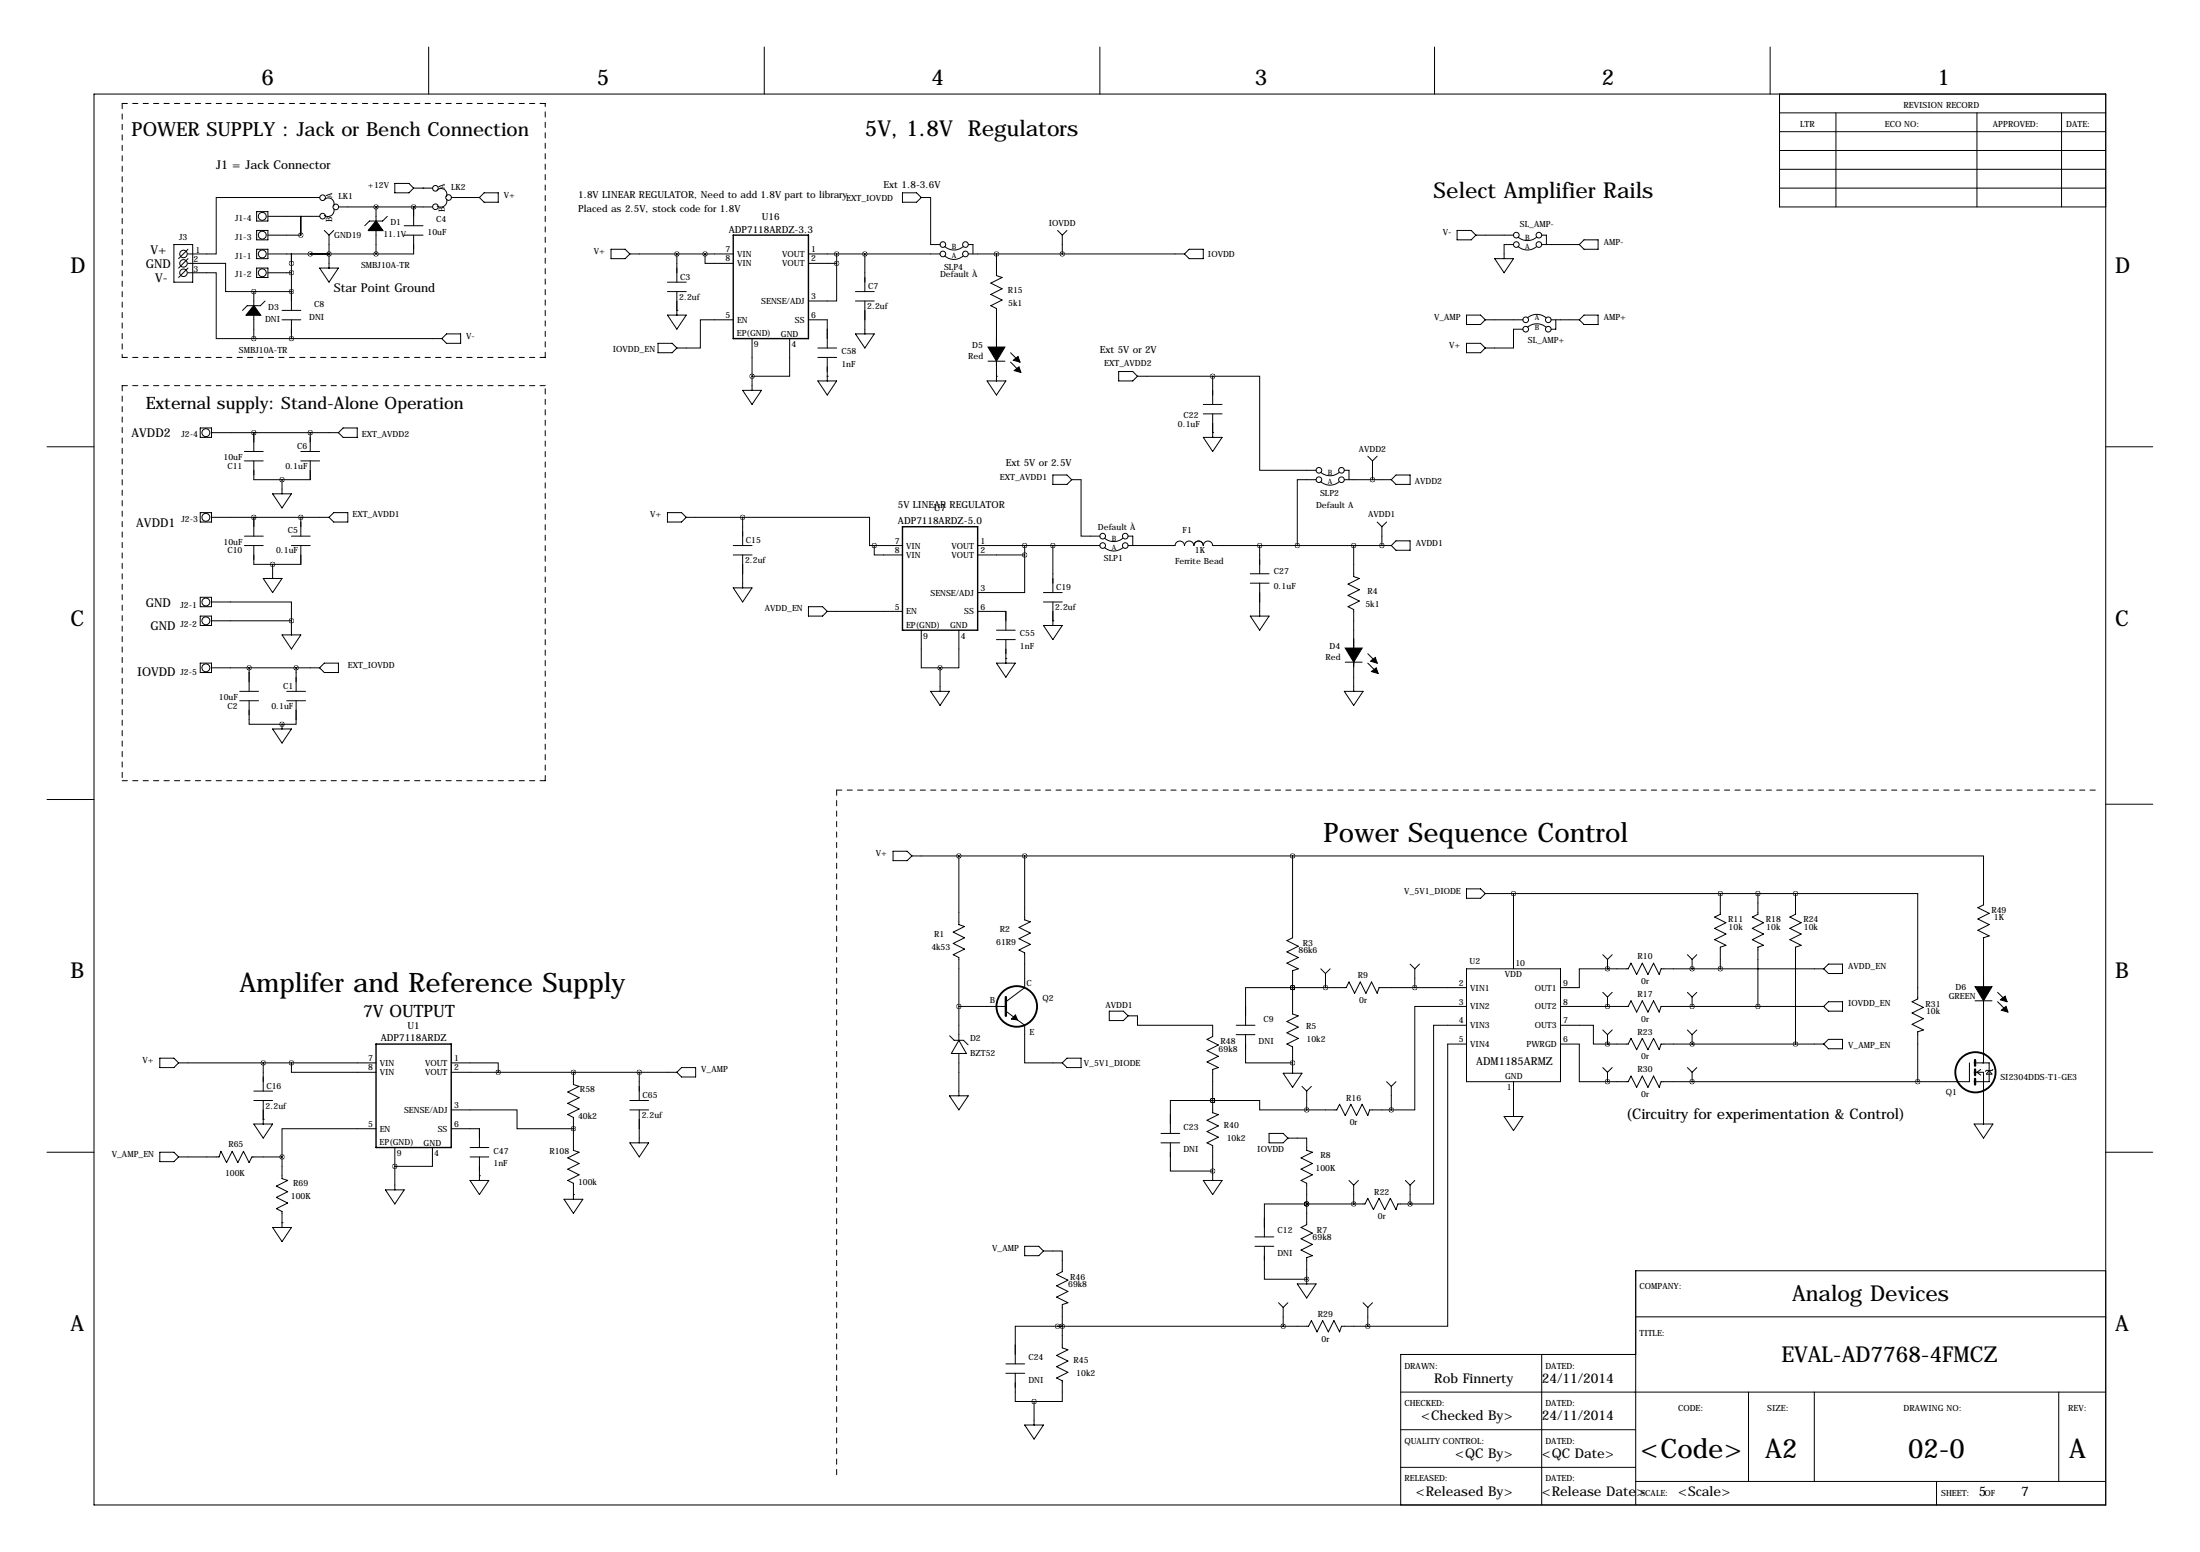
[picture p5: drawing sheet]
<svg xmlns="http://www.w3.org/2000/svg" width="594mm" height="419mm" viewBox="0 0 594 419" stroke-linecap="round" stroke-linejoin="round" font-family="sans-serif">
<g fill="none" stroke="#000" stroke-width=".27">
<path d="M115.8 12.7v12.7M206.5 12.7v12.7M297.2 12.7v12.7M387.6 12.7v12.7M478.3 12.7v12.7M25.4 25.4h543.6v381h-543.6zM480.8 25.4v30.5h88.2M480.8 30.5h88.2M480.8 35.6h88.2M496.1 30.5v25.4M534.2 30.5v25.4M557 30.5v25.4"/>
<path d="M69.3 57.1h3.1v2.6h-3.1zM72.4 58.4h8.9v5.1M86.4 58.4h-5.1v5.1M86.4 53.3h-28v15.3h-7.6M87.6 53.9a1.57 1.57 0 0 1 2-.2 1.57 1.57 0 0 1 .5 1.9M90.2 56.4a1.68 1.68 0 0 1-.7 1.8 1.68 1.68 0 0 1-1.9 0M91.4 55.9h25.4M101.6 55.9h.1M101.6 55.9v3.8M104.6 58.4l-1.2 1.3h-3.6l-1.2 1.3M106.7 49.5h3.8l1.3 1.3-1.3 1.3h-3.8zM111.8 55.9h.1"/>
<path d="M111.8 50.8h5M111.8 55.9v5.1M114.3 50.8h.1M118.1 51.3a1.57 1.57 0 0 1 2-.1 1.57 1.57 0 0 1 .5 1.9M120.7 53.8a1.68 1.68 0 0 1-.7 1.8 1.68 1.68 0 0 1-1.9 0M121.9 53.3h7.6M130.8 52.1h3.8v2.5h-3.8l-1.3-1.3zM243.8 52.1h3.8l1.3 1.2-1.3 1.3h-3.8zM248.9 53.3h2.6v12.7h2.5M480.8 40.6h88.2M480.8 45.7h88.2M480.8 50.8h88.2"/>
<path d="M47 66h5.1v10.2h-5.1zM50.8 71.1h10.2v7.6h7.6M50.8 73.7h7.6v17.7h10.2M50.8 67.3l-2.5 2.6M50.8 69.9l-2.5 2.5M50.8 72.4l-2.5 2.5M68.6 78.7h.1M68.6 78.7v3.9M68.6 78.7h10.1M69.3 62.2h3.1v2.6h-3.1zM69.3 67.3h3.1v2.6h-3.1zM69.3 72.4h3.1v2.5h-3.1z"/>
<path d="M72.4 68.6h6.3v2.5M72.4 63.5h8.9M72.4 73.7h6.3M78.7 78.7h.1M78.7 71.1v12.7M83.8 68.6h-5.1v2.5M86.4 72.4h5l-2.5 3.8zM87.6 62.2l1.3 1.3M88.9 63.5v5.1h-5.1M88.9 68.6v3.8M90.2 62.2l-1.3 1.3M101.6 62.2v6.4"/>
<path d="M109.2 63.5h5.1M109.2 61h5.1M111.8 63.5v5.1h-28M165.1 67.3h3.8l1.3 1.3-1.3 1.3h-3.8zM170.2 68.6h27.9M180.3 76.2h5.1M180.3 78.7h5.1M182.9 68.6v7.6M182.9 78.7v6.4M190.5 68.6v2.5h7.6M218.4 68.6h35.6M218.4 71.1h7.7"/>
<path d="M226.1 71.1v10.2h-7.7M226.1 68.6v2.5M231.1 78.7h5.1M233.7 68.6v10.1M255.2 69.1a3.8 3.8 0 0 0 5 .1M255.2 66.6a3.8 3.8 0 0 0 5 0M261.6 66h1.3v2.6M261.6 68.6h58.4M269.2 68.6v5.8l1.6 .5-3.1 1.6 3.1 1.5-3.1 1.5 3.1 1.5-3.1 1.6 1.5 .7v19.6M285.8 62.2l1.2 1.3M287 63.5v5.1M288.3 62.2l-1.3 1.3"/>
<path d="M321.3 67.3h3.8v2.6h-3.8l-1.3-1.3zM393.7 62.2h3.8l1.3 1.3-1.3 1.3h-3.8zM398.8 63.5h10.1M403.9 69.9h5l-2.5 3.8zM408.9 66h-2.5v3.9M410.2 66.6a3.8 3.8 0 0 0 4.9 0M410.2 64a3.8 3.8 0 0 0 4.9 .1M416.6 66h10.1M416.6 63.5h1.2v2.5M428 64.8h3.8v2.5h-3.8l-1.3-1.3zM68.6 85.1v6.3M68.6 91.4h50.8"/>
<path d="M71.6 81.3l-1.2 1.3h-3.6l-1.3 1.2M76.2 86.4h5.1M76.2 83.8h5.1M78.7 91.4h.1M78.7 86.4v5M120.6 90.2h3.9v2.5h-3.9l-1.2-1.3zM177.8 92.7h3.8l1.3 1.3-1.3 1.2h-3.8zM180.3 85.1h5.1l-2.5 3.8zM182.9 83.8h.1M198.1 86.4h-8.9v7.6h-6.3M203.2 91.4v14M213.4 91.4v10.2h-10.2"/>
<path d="M218.4 86.4h5.1v7.6M221 96.5h5.1M221 94h5.1M223.5 96.5v6.4M231.1 81.3h5.1M231.1 90.2h5.1l-2.5 3.8zM233.7 81.3v8.9M267 97.5h4.5M273 95.2l2.6 2.6M273 97.8l2.6 2.5M396.2 92.7h3.8l1.3 1.3-1.3 1.2h-3.8zM396.2 85.1h3.8l1.3 1.3-1.3 1.2h-3.8z"/>
<path d="M401.3 86.4h10.2M411.5 88.9h-2.6v5.1h-7.6M417.7 85.8a3.8 3.8 0 0 0-5 0M417.7 88.3a3.8 3.8 0 0 0-5 .1M419.1 86.4h7.6M420.4 86.4v2.5h-1.3M426.7 86.4l1.3-1.3h3.8v2.5h-3.8zM54.1 115.6h3v2.5h-3zM57.1 116.8h34.3M68.6 116.8h.1M68.6 116.8v5.1M83.8 116.8h.1"/>
<path d="M83.8 116.8v5.1M92.7 115.6h3.8v2.5h-3.8l-1.3-1.3zM200.7 105.4h5l-2.5 3.8zM221 102.9h5.1l-2.6 3.8zM223.5 101.6h.1M266.7 102.9h5.1l-2.6 3.8zM269.2 101.6h.1M302.3 100.3h3.8l1.2 1.3-1.2 1.3h-3.8zM307.3 101.6h20.4M325.1 118.1h5.1l-2.5 3.8zM325.1 109.2h5.1M325.1 111.8h5.1"/>
<path d="M327.7 116.8h.1M327.7 101.6h12.7v25.4h15.2M327.7 101.6v7.6M327.7 111.8v6.3M12.7 120.6h12.7M54.1 138.4h3v2.6h-3zM57.1 139.7h31.8M66 121.9h5.1M66 124.5h5.1M68.6 139.7h.1M68.6 124.5v5h15.2v-5M68.6 139.7v5.1"/>
<path d="M73.7 133.3h5l-2.5 3.9zM76.2 129.5v3.8M81.3 139.7h.1M81.3 139.7v5.1M81.3 121.9h5.1M81.3 124.5h5.1M88.9 139.7l1.3-1.3h3.8v2.6h-3.8zM180.3 138.4h3.8l1.3 1.3-1.3 1.3h-3.8zM185.4 139.7h15.3M200.7 139.7h34.2v7.6h1.3M200.7 139.7v7.6M284.5 128.3h3.8l1.3 1.2-1.3 1.3h-3.8z"/>
<path d="M289.6 129.5h2.5v15.3h5.1M355.6 129.5h-5.1v17.8M356.8 130.1a3.8 3.8 0 0 0 5 0M356.8 127.5a3.8 3.8 0 0 0 5 .1M363.2 127h1.3v2.5M363.2 129.5h12.7M369.6 123.2l1.2 1.3M370.8 124.5v5M372.1 123.2l-1.3 1.3M377.2 128.3h3.8v2.5h-3.8l-1.3-1.3zM569 120.6h12.7M66 144.8h5.1"/>
<path d="M66 147.3h5.1M68.6 147.3v5.1h12.7v-5.1M71.1 156.2h5.1l-2.5 3.8zM73.7 152.4v3.8M78.7 144.8h5.1M78.7 147.3h5.1M198.1 147.3h5.1M198.1 149.9h5.1M198.1 158.8h5.1l-2.5 3.8zM200.7 149.9v8.9M236.2 147.3v2.6h7.6M236.2 147.3h7.6"/>
<path d="M264.2 147.3h33M264.2 149.9h12.7M276.9 149.9v10.1h-12.7M276.9 147.3v2.6M284.5 147.3v12.7M298.4 147.8a3.8 3.8 0 0 0 5 .1M298.4 145.3a3.8 3.8 0 0 0 5 .1M304.8 147.3h12.7a1.27 1.27 0 0 1 1.3-1.2 1.27 1.27 0 0 1 1.2 1.2 1.27 1.27 0 0 1 1.3-1.2 1.27 1.27 0 0 1 1.3 1.2M304.8 144.8h1.3v2.5M322.6 147.3a1.27 1.27 0 0 1 1.3-1.2 1.27 1.27 0 0 1 1.2 1.2 1.27 1.27 0 0 1 1.3-1.2 1.27 1.27 0 0 1 1.3 1.2h48.2M337.8 154.9h5.1M337.8 157.5h5.1"/>
<path d="M340.4 147.3v7.6M340.4 157.5v8.9M365.8 147.3v8.4l1.5 .5-3.1 1.5 3.1 1.6-3.1 1.5 3.1 1.5-3.1 1.5 1.6 .8v22.1M372.1 141l1.3 1.2M373.4 147.3h.1M373.4 142.2v5.1M374.6 141l-1.2 1.2M375.9 147.3l1.3-1.2h3.8v2.5h-3.8zM54.1 161.3h3v2.5h-3zM54.1 166.4h3v2.5h-3zM54.1 179.1h3v2.5h-3zM57.1 162.6h21.6v5"/>
<path d="M57.1 167.6h21.6M76.2 171.4h5.1l-2.6 3.9zM78.7 167.6v3.8M87.6 179.1h3.8v2.5h-3.8l-1.2-1.3zM218.4 163.8h3.8l1.3 1.3-1.3 1.3h-3.8zM223.5 165.1h20.3M248.9 170.2v10.1h5.1M259.1 170.2v10.1h-5.1M264.2 165.1h7.6v5.1M269.2 179.1h5.1l-2.5 3.8zM269.2 172.7h5.1M269.2 170.2h5.1"/>
<path d="M271.8 177.8h.1M271.8 172.7v6.4M281.9 168.9h5.1l-2.5 3.8zM281.9 162.6h5.1M281.9 160h5.1M284.5 167.6h.1M284.5 162.6v6.3M337.8 166.4h5.1l-2.5 3.8zM363.5 178.8h4.5M369.6 176.5l2.5 2.6M369.6 179.1l2.5 2.5M57.1 180.3h29.3"/>
<path d="M64.8 186.7h5M64.8 189.2h5M67.3 189.2v6.4h8.9M67.3 180.3v6.4M73.7 196.8h5l-2.5 3.9zM76.2 195.6h.1M76.2 195.6v1.2M77.5 186.7h5M77.5 189.2h5M80 189.2v6.4h-3.8M80 180.3v6.4M251.5 186.7h5l-2.5 3.8z"/>
<path d="M254 180.3v6.4M363.2 186.7h5.1l-2.5 3.8zM12.7 215.9h12.7M569 217.2h12.7M241.3 229.9h3.8l1.3 1.2-1.3 1.3h-3.8zM246.4 231.1h102.8M259.1 231.1v18.6l1.5 .5-3 1.5 3 1.5-3 1.6 3 1.5-3 1.5 1.5 .8v22.3M276.9 231.1v17.3l1.5 .5-3.1 1.5 3.1 1.6-3.1 1.5 3.1 1.5-3.1 1.5 1.6 .8v9.4l-5.1 3.8M349.2 231.1h186.7v13.2l-1.5 .8 3.1 1.5-3.1 1.6 3.1 1.5-3.1 1.5 3.1 1.5-1.6 .5v33.8M349.2 231.1v22.1l-1.5 .8 3.1 1.5-3.1 1.5 3.1 1.6-3.1 1.5 3.1 1.5-1.6 .5v11.7l1.6 .5-3.1 1.5 3.1 1.6-3.1 1.5 3.1 1.5-3.1 1.5 1.5 .8v7.1M396.2 240h3.8l1.3 1.3-1.3 1.3h-3.8zM401.3 241.3h83.8"/>
<path d="M408.9 241.3v20.3M433.1 257.8l1.2 1.3M434.3 259.1v2.5M435.6 257.8l-1.3 1.3M455.9 257.8l1.3 1.3M457.2 259.1v2.5M458.5 257.8l-1.3 1.3M464.8 241.3v5.6l-1.5 .7 3 1.6-3 1.5 3 1.5-3 1.5 3 1.6-1.5 .5v5.8M475 241.3v5.6l-1.5 .7 3 1.6-3 1.5 3 1.5-3 1.5 3 1.6-1.5 .5v16M485.1 241.3h33.1v28.4l-1.6 .8 3.1 1.5-3.1 1.6 3.1 1.5-3.1 1.5 3.1 1.5-1.5 .5v13.5M485.1 241.3v5.6l-1.5 .7 3.1 1.6-3.1 1.5 3.1 1.5-3.1 1.5 3.1 1.6-1.6 .5v26.1M256.6 279.7l1.2 1.2h2.5l1.3 1.2"/>
<path d="M259.1 271.8h12.7M271.8 273l5.1 3.9v10.1h10.1M299.7 273h3.8l1.3 1.3-1.3 1.3h-3.8zM304.8 274.3h2.5v2.6h20.4v3l-1.6 .8 3.1 1.5-3.1 1.5 3.1 1.5-3.1 1.6 3.1 1.5-1.5 .5v11.7l1.5 .5-3.1 1.5 3.1 1.5-3.1 1.6 3.1 1.5-3.1 1.5 1.6 .8v9.4M334 276.9h5.1M334 279.4h5.1M336.5 279.4v7.6h12.7M349.2 266.7h-12.7v10.2M349.2 266.7h.1M349.2 266.7h14.5l.8-1.5 1.5 3 1.5-3 1.6 3 1.5-3 1.5 3 .5-1.5h23.6M356.9 261.6l1.2 1.3M358.1 262.9v3.8"/>
<path d="M359.4 261.6l-1.3 1.3M381 260.4l1.3 1.2M382.3 261.6v5.1M383.5 260.4l-1.2 1.2M396.2 276.9h-8.9v48.2h-6.3M396.2 271.8h-13.9v27.9h-6.4M396.2 261.6h25.4v30.5h-25.4zM421.6 276.9h8.9v5h3.8M421.6 271.8h18.3l.8-1.5 1.5 3 1.5-3 1.6 3 1.5-3 1.5 3 .5-1.5h44M433.1 268l1.2 1.2M433.1 278.1l1.2 1.3M434.3 261.6h-7.6v5.1h-5.1"/>
<path d="M434.3 261.6h.1M434.3 271.8h.1M434.3 261.6h5.6l.8-1.5 1.5 3 1.5-3 1.6 3 1.5-3 1.5 3 .5-1.5h44M434.3 269.2v2.6M434.3 279.4v2.5M435.6 268l-1.3 1.2M435.6 278.1l-1.3 1.3M455.9 268l1.3 1.2M455.9 278.1l1.3 1.3M457.2 271.8h.1M457.2 261.6h.1M457.2 269.2v2.6"/>
<path d="M457.2 279.4v2.5M458.5 268l-1.3 1.2M458.5 278.1l-1.3 1.3M494 270.5h3.8v2.5h-3.8l-1.2-1.2zM494 260.4h3.8v2.5h-3.8l-1.2-1.3zM533.7 270.3h4.5M539.8 268l2.5 2.5M539.8 270.5l2.5 2.5M43.2 285.8h3.8l1.3 1.2-1.3 1.3h-3.8zM48.3 287h53.3M68.6 294.6h5.1M68.6 297.2h5.1"/>
<path d="M71.1 287v7.6M71.1 297.2v6.3M78.7 287v2.6h22.9M121.9 299.7h17.8v5.1h15.2M121.9 287h12.7v2.6M121.9 289.6h61M154.9 289.6h.1M154.9 289.6v3.3l1.6 .5-3.1 1.5 3.1 1.5-3.1 1.5 3.1 1.6-3.1 1.5 1.5 .8v8.8l1.6 .5-3.1 1.6 3.1 1.5-3.1 1.5 3.1 1.5-3.1 1.6 1.5 .7v4.3M170.2 299.7h5.1M170.2 297.2h5.1M172.7 289.6v7.6M172.7 299.7v8.9"/>
<path d="M184.1 288.3h3.9v2.5h-3.9l-1.2-1.2zM256.5 295.9h5.1l-2.5 3.8zM259.1 284.5v11.4M259.1 280.9l2 3.6h-4.1zM287 287l1.3-1.2h3.8v2.5h-3.8zM327.7 297.2h.1M327.7 297.2h12.7v2.5h12.7M327.7 297.2h-11.5v8.9M346.7 289.8h5.1l-2.6 3.8zM351.8 293.4l1.3 1.2M353.1 294.6v5.1M353.1 299.7h8.1l.7-1.5 1.6 3 1.5-3 1.5 3 1.5-3 1.6 3 .5-1.5h5.8"/>
<path d="M354.3 293.4l-1.2 1.2M374.6 292.1l1.3 1.3M375.9 293.4v6.3M377.2 292.1l-1.3 1.3M396.2 281.9h-5v76.2h-21.6M408.9 292.1v9.4M421.6 281.9h5.1v10.2h7.6M433.1 288.3l1.2 1.3M434.3 281.9h.1M434.3 292.1h.1M434.3 281.9h5.6l.8-1.5 1.5 3.1 1.5-3.1 1.6 3.1 1.5-3.1 1.5 3.1 .5-1.6h44M434.3 289.6v2.5"/>
<path d="M435.6 288.3l-1.3 1.3M455.9 288.3l1.3 1.3M457.2 281.9h.1M457.2 292.1h.1M457.2 289.6v2.5M458.5 288.3l-1.3 1.3M494 280.7h3.8v2.5h-3.8l-1.2-1.3zM532.1 287v5.1h-83.3l-.5 1.5-1.5-3-1.5 3-1.6-3-1.5 3-1.5-3-.8 1.5h-5.6M533.4 287h4.1v5.1h-4.1M533.4 289.6h2.5v13.9M535.2 288.8l-1 .8 1 .7M535.9 284.5h.1"/>
<path d="M537.5 289.1l.7 1h-1.5zM538.5 288.8l-.3 .3h-1.5l-.3 .2M12.7 311.1h12.7M43.2 311.1h3.8l1.3 1.3-1.3 1.3h-3.8zM48.3 312.4h10.9l.5-1.5 1.5 3 1.5-3 1.6 3 1.5-3 1.5 3 .8-1.5h8.1M68.6 303.5h5.1l-2.6 3.8zM71.1 302.3h.1M76.2 312.4v5.9l1.5 .5-3 1.5 3 1.5-3 1.5 3 1.6-3 1.5 1.5 .8v4.3M101.6 304.8h-25.4v7.6M106.7 315h.1M106.7 309.9v11.4M116.8 309.9v5.1h-10.1"/>
<path d="M121.9 304.8h7.6v5.1M127 312.4h5.1M127 309.9h5.1M127 318.8h5.1l-2.6 3.8zM129.5 317.5h.1M129.5 312.4v6.4M154.9 304.8h.1M170.2 308.6h5.1l-2.6 3.8zM313.7 308.6h5.1M313.7 306.1h5.1M316.2 308.6v7.6h11.5M325.1 318.8h5.1l-2.5 3.8z"/>
<path d="M342.9 306.1h3.8l1.3 1.2-1.3 1.3h-3.8zM348 307.3h5.1v3.3l1.5 .5-3.1 1.6 3.1 1.5-3.1 1.5 3.1 1.5-3.1 1.6 1.6 .7v11.2l-1.6 .8 3.1 1.5-3.1 1.5 3.1 1.5-3.1 1.6 3.1 1.5-1.5 .5v7.1M364.5 318.8l1.3 1.2M367 318.8l-1.2 1.2M379.7 318.8l1.3 1.2M382.3 318.8l-1.3 1.2M406.4 301.5h5.1l-2.6 3.8zM533.4 303.5h5.1l-2.6 3.8zM569 311.1h12.7M73.7 331.5h5l-2.5 3.8zM76.2 330.2h.1M104.1 321.3h5.1l-2.5 3.8z"/>
<path d="M152.4 323.8h5.1l-2.6 3.9zM154.9 322.6h.1M276.9 336.5h3.8l1.2 1.3-1.2 1.3h-3.8zM281.9 337.8h5.1v5.6l-1.5 .8 3 1.5-3 1.5 3 1.5-3 1.6 3 1.5-1.5 .5v11.7l1.5 .5-3 1.5 3 1.5-3 1.6 3 1.5-3 1.5 1.5 .8v5.6h-7.6M339.1 336.5h5.1M339.1 334h5.1M341.6 336.5v8.9h11.5M353.1 325.1h-11.5v8.9M353.1 325.1h.1M353.1 325.1h15.7l.8-1.5 1.5 3 1.5-3 1.5 3 1.6-3 1.5 3 .5-1.5h3.3M365.8 325.1h.1M365.8 320v5.1"/>
<path d="M381 325.1h.1M381 320v5.1M345.4 351.8l1.3 1.3M346.7 353.1v5M348 351.8l-1.3 1.3M350.5 346.7h5.1l-2.5 3.8zM353.1 345.4h.1M368.3 351.8l1.3 1.3M369.6 358.1h-7.1l-.6 1.6-1.5-3.1-1.5 3.1-1.5-3.1-1.5 3.1-1.6-3.1-.7 1.5h-79.3v10.2M369.6 353.1v5M370.8 351.8l-1.2 1.3M442 355.6h127"/>
<path d="M569 343.2h-127v63.2M271.8 370.8h5.1M271.8 368.3h5.1M274.3 370.8v7.7h5.1M279.4 378.5v6.3M378.5 375.9h190.5M416.6 365.8v40.6M442 365.8h-63.5v40.6M472.4 375.9v24.1M490.2 375.9v24.1M556.3 375.9v24.1M276.9 384.8h5l-2.5 3.8z"/>
<path d="M378.5 386.1h63.5M378.5 396.2h63.5M442 400h127M523.2 400v6.4"/>
<circle cx="70.9" cy="58.4" r="1.07"/>
<circle cx="87.2" cy="53.4" r=".76"/>
<circle cx="87.2" cy="58.4" r=".76"/>
<circle cx="90.7" cy="55.9" r=".76"/>
<circle cx="117.7" cy="55.8" r=".76"/>
<circle cx="117.7" cy="50.9" r=".76"/>
<circle cx="121.2" cy="53.3" r=".76"/>
<circle cx="49.6" cy="73.7" r="1.02"/>
<circle cx="49.6" cy="71.1" r="1.02"/>
<circle cx="49.6" cy="68.6" r="1.02"/>
<circle cx="70.9" cy="68.6" r="1.07"/>
<circle cx="70.9" cy="63.5" r="1.07"/>
<circle cx="70.9" cy="73.7" r="1.07"/>
<circle cx="254.8" cy="66" r=".76"/>
<circle cx="254.8" cy="68.6" r=".76"/>
<circle cx="260.9" cy="66" r=".76"/>
<circle cx="260.9" cy="68.6" r=".76"/>
<circle cx="409.7" cy="66" r=".76"/>
<circle cx="409.7" cy="63.5" r=".76"/>
<circle cx="415.8" cy="66" r=".76"/>
<circle cx="415.8" cy="63.5" r=".76"/>
<circle cx="412.2" cy="86.4" r=".76"/>
<circle cx="412.2" cy="88.9" r=".76"/>
<circle cx="418.3" cy="86.4" r=".76"/>
<circle cx="418.3" cy="88.9" r=".76"/>
<circle cx="55.6" cy="116.8" r="1.07"/>
<circle cx="55.6" cy="139.7" r="1.07"/>
<circle cx="356.4" cy="129.5" r=".76"/>
<circle cx="356.4" cy="127" r=".76"/>
<circle cx="362.5" cy="129.5" r=".76"/>
<circle cx="362.5" cy="127" r=".76"/>
<circle cx="297.9" cy="144.8" r=".76"/>
<circle cx="297.9" cy="147.3" r=".76"/>
<circle cx="304" cy="144.8" r=".76"/>
<circle cx="304" cy="147.3" r=".76"/>
<circle cx="55.6" cy="162.6" r="1.07"/>
<circle cx="55.6" cy="167.6" r="1.07"/>
<circle cx="55.6" cy="180.3" r="1.07"/>
</g>
<path d="M33 27.9v68.6M147.3 27.9h-114.3M33 96.5h114.3M147.3 96.5v-68.6M33 104.1v106.7M147.3 104.1h-114.3M33 210.8h114.3M147.3 210.8v-106.7M226.1 213.4v185.4M226.1 213.4h340.3" fill="none" stroke="#000" stroke-width=".27" stroke-dasharray="1.4 1.4"/>
<g fill="#000" stroke="#000" stroke-width=".27">
<path d="M267 93.7h2.2v3.8zM269.2 93.7h2.3l-2.3 3.8zM273.8 97.3l1.3-1 .5 1.5zM274.1 100.1l1.2-1 .5 1.5zM363.5 175h2.3v3.8zM365.8 175h2.2l-2.2 3.8zM370.3 178.6l1.3-1.1 .5 1.6zM370.8 181.1l1.1-.8 .5 1.6-1.8-.5zM274.4 274.1l.5 1.3-1.6-.2zM533.7 266.4h2.2v3.9zM535.9 266.4h2.3l-2.3 3.9zM540.5 270l1.3-1 .5 1.5z"/>
<path d="M541 272.5l1-.7 .5 1.5-1.7-.5z"/>
</g>
<g fill="none" stroke="#000" stroke-width=".51">
<circle cx="274.7" cy="271.8" r="5.5"/>
<circle cx="533.8" cy="289.6" r="5.4"/>
</g>
<path d="M271.8 269.2v5.1M533.7 286.3v1.5M533.7 288.8v1.5M533.7 291.3v1.6" fill="none" stroke="#000" stroke-width=".63"/>
<path d="M101.6 59.7l1.8 2.5h-3.8zM68.6 82.6l1.8 2.5h-3.9z" fill="#000" stroke="#000" stroke-width=".38"/>
<path d="M198.1 63.5h20.3v27.9h-20.3zM243.8 142.2h20.4v28h-20.4zM101.6 281.9h20.3v28h-20.3z" fill="none" stroke="#000" stroke-width=".38"/>
<path d="M67.3 180.3a.05 .05 0 0 0 .1 0 .05 .05 0 0 0-.1 0zM80 180.3a.05 .05 0 0 0 .1 0 .05 .05 0 0 0-.1 0zM73.6 152.4a.05 .05 0 0 0 .1 0 .05 .05 0 0 0-.1 0zM68.5 139.7a.05 .05 0 0 0 .1 0 .05 .05 0 0 0-.1 0zM81.2 139.7a.05 .05 0 0 0 .1 0 .05 .05 0 0 0-.1 0zM340.3 147.3a.05 .05 0 0 0 .1 0 .05 .05 0 0 0-.1 0zM83.8 116.8a.05 .05 0 0 0 .1 0 .05 .05 0 0 0-.1 0zM373.3 147.3a.05 .05 0 0 0 .1 0 .05 .05 0 0 0-.1 0zM287 68.6a.05 .05 0 0 0 .1 0 .05 .05 0 0 0-.1 0zM276.8 147.3a.05 .05 0 0 0 .1 0 .05 .05 0 0 0-.1 0zM200.6 139.7a.05 .05 0 0 0 .1 0 .05 .05 0 0 0-.1 0zM284.4 147.3a.05 .05 0 0 0 .1 0 .05 .05 0 0 0-.1 0zM226 68.6a.05 .05 0 0 0 .1 0 .05 .05 0 0 0-.1 0zM365.7 147.3a.05 .05 0 0 0 .1 0 .05 .05 0 0 0-.1 0zM68.5 116.8a.05 .05 0 0 0 .1 0 .05 .05 0 0 0-.1 0zM81.2 63.5a.05 .05 0 0 0 .1 0 .05 .05 0 0 0-.1 0zM327.6 101.6a.05 .05 0 0 0 .1 0 .05 .05 0 0 0-.1 0zM350.5 147.3a.05 .05 0 0 0 .1 0 .05 .05 0 0 0-.1 0zM370.8 129.5a.05 .05 0 0 0 .1 0 .05 .05 0 0 0-.1 0zM78.7 167.6a.05 .05 0 0 0 .1 0 .05 .05 0 0 0-.1 0zM349.2 266.7a.05 .05 0 0 0 .1 0 .05 .05 0 0 0-.1 0zM327.6 297.2a.05 .05 0 0 0 .1 0 .05 .05 0 0 0-.1 0zM408.9 241.3a.05 .05 0 0 0 .1 0 .05 .05 0 0 0-.1 0zM474.9 241.3a.05 .05 0 0 0 .1 0 .05 .05 0 0 0-.1 0zM464.8 241.3a.05 .05 0 0 0 .1 0 .05 .05 0 0 0-.1 0zM464.8 261.6a.05 .05 0 0 0 .1 0 .05 .05 0 0 0-.1 0zM474.9 271.8a.05 .05 0 0 0 .1 0 .05 .05 0 0 0-.1 0zM485.1 281.9a.05 .05 0 0 0 .1 0 .05 .05 0 0 0-.1 0zM327.6 316.2a.05 .05 0 0 0 .1 0 .05 .05 0 0 0-.1 0zM349.2 266.7a.05 .05 0 0 0 .1 0 .05 .05 0 0 0-.1 0zM349.2 287a.05 .05 0 0 0 .1 0 .05 .05 0 0 0-.1 0zM353 325.1a.05 .05 0 0 0 .1 0 .05 .05 0 0 0-.1 0zM287 358.1a.05 .05 0 0 0 .1 0 .05 .05 0 0 0-.1 0zM259 271.8a.05 .05 0 0 0 .1 0 .05 .05 0 0 0-.1 0zM259 231.1a.05 .05 0 0 0 .1 0 .05 .05 0 0 0-.1 0zM276.8 231.1a.05 .05 0 0 0 .1 0 .05 .05 0 0 0-.1 0zM285.7 358.1a.05 .05 0 0 0 .1 0 .05 .05 0 0 0-.1 0zM369.5 358.1a.05 .05 0 0 0 .1 0 .05 .05 0 0 0-.1 0zM358.1 266.7a.05 .05 0 0 0 .1 0 .05 .05 0 0 0-.1 0zM353 299.7a.05 .05 0 0 0 .1 0 .05 .05 0 0 0-.1 0zM365.7 325.1a.05 .05 0 0 0 .1 0 .05 .05 0 0 0-.1 0zM346.7 358.1a.05 .05 0 0 0 .1 0 .05 .05 0 0 0-.1 0zM434.3 261.6a.05 .05 0 0 0 .1 0 .05 .05 0 0 0-.1 0zM518.1 292.1a.05 .05 0 0 0 .1 0 .05 .05 0 0 0-.1 0zM485.1 241.3a.05 .05 0 0 0 .1 0 .05 .05 0 0 0-.1 0zM327.6 297.2a.05 .05 0 0 0 .1 0 .05 .05 0 0 0-.1 0zM434.3 271.8a.05 .05 0 0 0 .1 0 .05 .05 0 0 0-.1 0zM434.3 281.9a.05 .05 0 0 0 .1 0 .05 .05 0 0 0-.1 0zM434.3 292.1a.05 .05 0 0 0 .1 0 .05 .05 0 0 0-.1 0zM83.8 68.6a.05 .05 0 0 0 .1 0 .05 .05 0 0 0-.1 0zM78.7 78.7a.05 .05 0 0 0 .1 0 .05 .05 0 0 0-.1 0zM78.7 71.1a.05 .05 0 0 0 .1 0 .05 .05 0 0 0-.1 0zM78.7 73.7a.05 .05 0 0 0 .1 0 .05 .05 0 0 0-.1 0zM78.7 91.4a.05 .05 0 0 0 .1 0 .05 .05 0 0 0-.1 0zM269.2 68.6a.05 .05 0 0 0 .1 0 .05 .05 0 0 0-.1 0zM233.6 68.6a.05 .05 0 0 0 .1 0 .05 .05 0 0 0-.1 0zM78.7 287a.05 .05 0 0 0 .1 0 .05 .05 0 0 0-.1 0zM382.2 266.7a.05 .05 0 0 0 .1 0 .05 .05 0 0 0-.1 0zM353 325.1a.05 .05 0 0 0 .1 0 .05 .05 0 0 0-.1 0zM375.9 299.7a.05 .05 0 0 0 .1 0 .05 .05 0 0 0-.1 0zM349.2 231.1a.05 .05 0 0 0 .1 0 .05 .05 0 0 0-.1 0zM68.5 91.4a.05 .05 0 0 0 .1 0 .05 .05 0 0 0-.1 0zM68.5 78.7a.05 .05 0 0 0 .1 0 .05 .05 0 0 0-.1 0zM353 345.4a.05 .05 0 0 0 .1 0 .05 .05 0 0 0-.1 0zM226 71.1a.05 .05 0 0 0 .1 0 .05 .05 0 0 0-.1 0zM276.8 149.9a.05 .05 0 0 0 .1 0 .05 .05 0 0 0-.1 0zM236.2 147.3a.05 .05 0 0 0 .1 0 .05 .05 0 0 0-.1 0zM182.8 68.6a.05 .05 0 0 0 .1 0 .05 .05 0 0 0-.1 0zM71.1 287a.05 .05 0 0 0 .1 0 .05 .05 0 0 0-.1 0zM106.6 315a.05 .05 0 0 0 .1 0 .05 .05 0 0 0-.1 0zM154.9 289.6a.05 .05 0 0 0 .1 0 .05 .05 0 0 0-.1 0zM154.9 304.8a.05 .05 0 0 0 .1 0 .05 .05 0 0 0-.1 0zM134.6 289.6a.05 .05 0 0 0 .1 0 .05 .05 0 0 0-.1 0zM172.7 289.6a.05 .05 0 0 0 .1 0 .05 .05 0 0 0-.1 0zM111.7 55.9a.05 .05 0 0 0 .1 0 .05 .05 0 0 0-.1 0z" fill="#000" stroke="#000" stroke-width="1.3"/>
<g font-size="7.3">
<text x="357.6" y="227.3">Power Sequence Control</text>
<text x="64.7" y="268">Amplifer and Reference Supply</text>
<text x="443.3" y="393.7">&lt;Code&gt;</text>
<text x="477" y="393.7">A2</text>
<text x="515.6" y="393.7">02-0</text>
<text x="559.1" y="393.7">A</text>
</g>
<g font-size="5.9">
<text x="70.6" y="22.9">6</text>
<text x="161.3" y="22.9">5</text>
<text x="251.7" y="22.9">4</text>
<text x="339.1" y="22.9">3</text>
<text x="432.8" y="22.9">2</text>
<text x="523.5" y="22.9">1</text>
<text x="233.7" y="36.8">5V, 1.8V Regulators</text>
<text x="387.4" y="53.3">Select Amplifier Rails</text>
<text x="19" y="73.7">D</text>
<text x="571.5" y="73.7">D</text>
<text x="19" y="168.9">C</text>
<text x="571.5" y="168.9">C</text>
<text x="19" y="264.2">B</text>
<text x="571.5" y="264.2">B</text>
<text x="484.2" y="351.3">Analog Devices</text>
<text x="19" y="359.4">A</text>
<text x="571.5" y="359.4">A</text>
<text x="481.3" y="367.8">EVAL-AD7768-4FMCZ</text>
</g>
<text font-size="5.3" x="35.6" y="36.8">POWER SUPPLY : Jack or Bench Connection</text>
<g font-size="4.6">
<text x="39.4" y="110.5">External supply: Stand-Alone Operation</text>
<text x="98.1" y="274.7">7V OUTPUT</text>
</g>
<text font-size="4" x="439.4" y="302.3">(Circuitry for experimentation &amp; Control)</text>
<g font-size="3.6">
<text x="387.5" y="373.4">Rob Finnerty</text>
<text x="416.6" y="373.4">24/11/2014</text>
<text x="384" y="383.5">&lt;Checked By&gt;</text>
<text x="416.6" y="383.5">24/11/2014</text>
<text x="393.1" y="393.7">&lt;QC By&gt;</text>
<text x="416.6" y="393.7">&lt;QC Date&gt;</text>
<text x="382.5" y="403.9">&lt;Released By&gt;</text>
<text x="416.6" y="403.9">&lt;Release Date&gt;</text>
<text x="453.4" y="403.9">&lt;Scale&gt;</text>
<text x="534.7" y="403.9">5</text>
<text x="546.1" y="403.9">7</text>
</g>
<g font-size="3.3">
<text x="58.4" y="45.7">J1 = Jack Connector</text>
<text x="40.6" y="68.6">V+</text>
<text x="39.4" y="72.4">GND</text>
<text x="41.9" y="76.2">V-</text>
<text x="90.2" y="78.7">Star Point Ground</text>
<text x="35.6" y="118.1">AVDD2</text>
<text x="36.8" y="142.2">AVDD1</text>
<text x="39.4" y="163.8">GND</text>
<text x="40.6" y="170.2">GND</text>
<text x="37.1" y="182.6">IOVDD</text>
</g>
<text font-size="3" x="398.8" y="287.6">ADM1185ARMZ</text>
<g font-size="2.6">
<text x="156.2" y="53.3">1.8V LINEAR REGULATOR, Need to add 1.8V part to library.</text>
<text x="238.8" y="50.8">Ext 1.8-3.6V</text>
<text x="156.2" y="57.1">Placed as 2.5V, stock code for 1.8V</text>
<text x="205.9" y="59.3">U16</text>
<text x="196.9" y="62.8">ADP7118ARDZ-3.3</text>
<text x="297.2" y="95.3">Ext 5V or 2V</text>
<text x="271.8" y="125.7">Ext 5V or 2.5V</text>
<text x="242.6" y="137.2">5V LINEAR REGULATOR</text>
<text x="242.6" y="141.5">ADP7118ARDZ-5.0</text>
<text x="252.3" y="138.1">U7</text>
<text x="102.9" y="281.2">ADP7118ARDZ</text>
<text x="110.1" y="277.8">U1</text>
</g>
<g font-size="2.3">
<text x="514.4" y="29.2">REVISION RECORD</text>
<text x="486.4" y="34.3">LTR</text>
<text x="509.3" y="34.3">ECO NO:</text>
<text x="538.5" y="34.3">APPROVED:</text>
<text x="558.3" y="34.3">DATE:</text>
<text x="89.7" y="53.6" transform="rotate(-90 89.7 53.6)">A</text>
<text x="91.4" y="53.8">LK1</text>
<text x="99.4" y="50.8">+12V</text>
<text x="120.2" y="51" transform="rotate(-90 120.2 51)">A</text>
<text x="121.9" y="51.3">LK2</text>
<text x="136.1" y="53.3">V+</text>
<text x="63.5" y="59.7">J1-4</text>
<text x="89.7" y="59.9" transform="rotate(-90 89.7 59.9)">B</text>
<text x="120.2" y="57.4" transform="rotate(-90 120.2 57.4)">B</text>
<text x="228.7" y="54.1">EXT_IOVDD</text>
<text x="48.4" y="64.8">J3</text>
<text x="63.5" y="64.8">J1-3</text>
<text x="90.3" y="64.3">GND19</text>
<text x="103.6" y="64">11.1V</text>
<text x="105.5" y="60.8">D1</text>
<text x="115.5" y="63.5">10uF</text>
<text x="117.9" y="60">C4</text>
<text x="283.4" y="61">IOVDD</text>
<text x="389.8" y="63.5">V-</text>
<text x="410.7" y="61.3">SL_AMP-</text>
<text x="52.3" y="70.9">2</text>
<text x="52.8" y="68.3">1</text>
<text x="63.5" y="69.9">J1-1</text>
<text x="160.4" y="68.6">V+</text>
<text x="196" y="68.1">7</text>
<text x="196" y="70.6">8</text>
<text x="199.1" y="69.4">VIN</text>
<text x="199.1" y="71.9">VIN</text>
<text x="211.4" y="69.4">VOUT</text>
<text x="211.4" y="71.9">VOUT</text>
<text x="219.2" y="68.1">1</text>
<text x="219.2" y="70.6">2</text>
<text x="326.4" y="69.4">IOVDD</text>
<text x="433.3" y="66">AMP-</text>
<text x="52.3" y="73.4">3</text>
<text x="63.5" y="74.9">J1-2</text>
<text x="97.6" y="72.4">SMBJ10A-TR</text>
<text x="183.7" y="75.5">C3</text>
<text x="254" y="74.9">Default À</text>
<text x="255.1" y="72.9">SLP4</text>
<text x="72.5" y="83.7">D3</text>
<text x="84.9" y="82.9">C8</text>
<text x="183.5" y="81">2.2uf</text>
<text x="205.7" y="82.1">SENSE/ADJ</text>
<text x="219.2" y="80.8">3</text>
<text x="234.3" y="83.6">2.2uf</text>
<text x="234.5" y="78.1">C7</text>
<text x="272.3" y="79.1">R15</text>
<text x="272.4" y="82.6">5k1</text>
<text x="71.6" y="86.9">DNI</text>
<text x="83.5" y="86.4">DNI</text>
<text x="196" y="85.9">5</text>
<text x="199.1" y="87.2">EN</text>
<text x="214.8" y="87.2">SS</text>
<text x="219.2" y="85.9">6</text>
<text x="387.5" y="86.4">V_AMP</text>
<text x="433.3" y="86.4">AMP+</text>
<text x="64.5" y="95.3">SMBJ10A-TR</text>
<text x="126" y="91.4">V-</text>
<text x="165.6" y="95">IOVDD_EN</text>
<text x="199.1" y="90.7">EP(GND)</text>
<text x="203.7" y="93.8">9</text>
<text x="211" y="91">GND</text>
<text x="213.9" y="93.8">4</text>
<text x="227.3" y="95.6">C58</text>
<text x="262.7" y="94">D5</text>
<text x="391.6" y="94">V+</text>
<text x="412.8" y="92.7">SL_AMP+</text>
<text x="227.3" y="99.1">1nF</text>
<text x="261.6" y="96.9">Red</text>
<text x="298.4" y="98.8">EXT_AVDD2</text>
<text x="319.8" y="112.8">C22</text>
<text x="49" y="118.1">J2-4</text>
<text x="97.8" y="118.1">EXT_AVDD2</text>
<text x="318.3" y="115.4">0.1uF</text>
<text x="60.4" y="124.2">10uF</text>
<text x="80.3" y="121.2">C6</text>
<text x="367.2" y="122">AVDD2</text>
<text x="61.4" y="126.6">C11</text>
<text x="77.1" y="126.6">0.1uF</text>
<text x="270.2" y="129.5">EXT_AVDD1</text>
<text x="382.3" y="130.8">AVDD2</text>
<text x="355.6" y="137.2">Default A</text>
<text x="356.7" y="133.8">SLP2</text>
<text x="49" y="141">J2-3</text>
<text x="95.2" y="139.7">EXT_AVDD1</text>
<text x="175.7" y="139.7">V+</text>
<text x="296.7" y="143">Default À</text>
<text x="369.7" y="139.7">AVDD1</text>
<text x="60.4" y="147.1">10uF</text>
<text x="61.4" y="149.4">C10</text>
<text x="74.6" y="149.4">0.1uF</text>
<text x="77.8" y="144">C5</text>
<text x="201.5" y="146.7">C15</text>
<text x="241.8" y="146.8">7</text>
<text x="241.8" y="149.4">8</text>
<text x="244.9" y="148.1">VIN</text>
<text x="257.1" y="148.1">VOUT</text>
<text x="264.9" y="146.8">1</text>
<text x="264.9" y="149.4">2</text>
<text x="319.5" y="144">F1</text>
<text x="322.9" y="149.4">1K</text>
<text x="382.5" y="147.3">AVDD1</text>
<text x="201.3" y="152.1">2.2uf</text>
<text x="244.9" y="150.7">VIN</text>
<text x="257.1" y="150.7">VOUT</text>
<text x="298.3" y="151.6">SLP1</text>
<text x="317.5" y="152.4">Ferrite Bead</text>
<text x="344.2" y="154.9">C27</text>
<text x="251.4" y="160.8">SENSE/ADJ</text>
<text x="264.9" y="159.5">3</text>
<text x="285.3" y="159.4">C19</text>
<text x="344.2" y="159.1">0.1uF</text>
<text x="369.5" y="160.4">R4</text>
<text x="48.8" y="164.1">J2-1</text>
<text x="206.6" y="165.1">AVDD_EN</text>
<text x="241.8" y="164.6">5</text>
<text x="244.9" y="165.9">EN</text>
<text x="260.5" y="165.9">SS</text>
<text x="264.9" y="164.6">6</text>
<text x="285.1" y="164.8">2.2uf</text>
<text x="368.9" y="163.8">5k1</text>
<text x="48.8" y="169.4">J2-2</text>
<text x="244.8" y="169.5">EP(GND)</text>
<text x="249.4" y="172.6">9</text>
<text x="256.7" y="169.7">GND</text>
<text x="259.6" y="172.6">4</text>
<text x="275.6" y="171.8">C55</text>
<text x="275.6" y="175.3">1nF</text>
<text x="358.1" y="178.1">Red</text>
<text x="359.2" y="175.3">D4</text>
<text x="48.8" y="182.4">J2-5</text>
<text x="76.5" y="185.9">C1</text>
<text x="94" y="180.3">EXT_IOVDD</text>
<text x="59.1" y="189">10uF</text>
<text x="61.5" y="191.4">C2</text>
<text x="73.3" y="191.4">0.1uF</text>
<text x="236.6" y="231.1">V+</text>
<text x="379.4" y="241.3">V_5V1_DIODE</text>
<text x="270.1" y="251.8">R2</text>
<text x="466.9" y="249">R11</text>
<text x="467.1" y="251">10k</text>
<text x="477.1" y="249">R18</text>
<text x="477.2" y="251">10k</text>
<text x="487.3" y="249">R24</text>
<text x="487.4" y="251">10k</text>
<text x="538.1" y="246.5">R49</text>
<text x="538.7" y="248.5">1K</text>
<text x="251.7" y="256.5">4k53</text>
<text x="252.4" y="253.1">R1</text>
<text x="269.2" y="255.3">61R9</text>
<text x="350.8" y="257.4">86k6</text>
<text x="352" y="255.4">R3</text>
<text x="397.1" y="260.4">U2</text>
<text x="406.6" y="263.9">VDD</text>
<text x="409.4" y="260.9">10</text>
<text x="442.5" y="259.1">R10</text>
<text x="499.4" y="261.6">AVDD_EN</text>
<text x="277.4" y="266.2">C</text>
<text x="366.9" y="264.2">R9</text>
<text x="394.2" y="266.2">2</text>
<text x="397.3" y="267.5">VIN1</text>
<text x="414.7" y="267.5">OUT1</text>
<text x="422.4" y="266.2">9</text>
<text x="442.5" y="269.2">R17</text>
<text x="443.4" y="265.8">0r</text>
<text x="526.5" y="269.8">GREEN</text>
<text x="528.4" y="267.2">D6</text>
<text x="267.5" y="270.8">B</text>
<text x="281.7" y="270.3">Q2</text>
<text x="298.7" y="272.3">AVDD1</text>
<text x="341.4" y="275.9">C9</text>
<text x="367.2" y="270.9">0r</text>
<text x="394.2" y="271.3">3</text>
<text x="397.3" y="272.6">VIN2</text>
<text x="414.7" y="272.6">OUT2</text>
<text x="422.4" y="271.3">8</text>
<text x="443.4" y="275.9">0r</text>
<text x="499.4" y="271.8">IOVDD_EN</text>
<text x="520.3" y="271.9">R31</text>
<text x="520.4" y="273.9">10k</text>
<text x="262.1" y="281.2">D2</text>
<text x="278.1" y="279.5">E</text>
<text x="340.1" y="281.9">DNI</text>
<text x="352.9" y="278">R5</text>
<text x="353" y="281.4">10k2</text>
<text x="394.2" y="276.4">4</text>
<text x="394.2" y="281.4">5</text>
<text x="397.3" y="277.7">VIN3</text>
<text x="414.7" y="277.7">OUT3</text>
<text x="422.4" y="281.4">6</text>
<text x="422.4" y="276.4">7</text>
<text x="442.5" y="279.4">R23</text>
<text x="38.5" y="287">V+</text>
<text x="99.5" y="286.5">7</text>
<text x="102.6" y="287.8">VIN</text>
<text x="114.8" y="287.8">VOUT</text>
<text x="122.7" y="286.5">1</text>
<text x="262.1" y="285.1">BZT52</text>
<text x="292.9" y="287.8">V_5V1_DIODE</text>
<text x="329.3" y="284.1">69k8</text>
<text x="329.8" y="282">R48</text>
<text x="397.3" y="282.7">VIN4</text>
<text x="412.5" y="282.7">PWRGD</text>
<text x="443.4" y="286.1">0r</text>
<text x="499.4" y="283">V_AMP_EN</text>
<text x="72" y="294">C16</text>
<text x="99.5" y="289.1">8</text>
<text x="102.6" y="290.4">VIN</text>
<text x="114.8" y="290.4">VOUT</text>
<text x="122.7" y="289.1">2</text>
<text x="189.5" y="289.6">V_AMP</text>
<text x="406.7" y="291.4">GND</text>
<text x="442.5" y="289.6">R30</text>
<text x="540.5" y="291.7">SI2304DDS-T1-GE3</text>
<text x="71.8" y="299.5">2.2uf</text>
<text x="122.7" y="299.2">3</text>
<text x="156.7" y="295">R58</text>
<text x="173.6" y="296.5">C65</text>
<text x="363.7" y="297.2">R16</text>
<text x="407.1" y="294.5">1</text>
<text x="443.4" y="296.3">0r</text>
<text x="525.8" y="295.7">Q1</text>
<text x="99.5" y="304.3">5</text>
<text x="102.6" y="305.6">EN</text>
<text x="109.2" y="300.5">SENSE/ADJ</text>
<text x="118.3" y="305.6">SS</text>
<text x="122.7" y="304.3">6</text>
<text x="156.2" y="302.3">40k2</text>
<text x="173.4" y="302">2.2uf</text>
<text x="319.8" y="305.1">C23</text>
<text x="330.7" y="304.6">R40</text>
<text x="364.7" y="303.9">0r</text>
<text x="61.7" y="309.7">R65</text>
<text x="102.6" y="309.2">EP(GND)</text>
<text x="114.5" y="309.4">GND</text>
<text x="133.3" y="311.5">C47</text>
<text x="148.4" y="311.5">R108</text>
<text x="319.8" y="311.1">DNI</text>
<text x="331.4" y="308.1">10k2</text>
<text x="339.7" y="311.1">IOVDD</text>
<text x="30.2" y="312.4">V_AMP_EN</text>
<text x="60.8" y="317.5">100K</text>
<text x="107.2" y="312.3">9</text>
<text x="117.3" y="312.3">4</text>
<text x="133.3" y="315">1nF</text>
<text x="355.4" y="316.2">100K</text>
<text x="356.8" y="312.8">R8</text>
<text x="78.6" y="323.8">100K</text>
<text x="79.2" y="320.4">R69</text>
<text x="156.2" y="320">100k</text>
<text x="371.3" y="322.6">R22</text>
<text x="372.3" y="329.3">0r</text>
<text x="345.2" y="333.1">C12</text>
<text x="354.7" y="334.9">69k8</text>
<text x="355.8" y="332.8">R7</text>
<text x="268.1" y="337.8">V_AMP</text>
<text x="345.2" y="339.1">DNI</text>
<text x="288.6" y="347.6">69k8</text>
<text x="289.1" y="345.5">R46</text>
<text x="443" y="348">COMPANY:</text>
<text x="356.1" y="355.6">R29</text>
<text x="357.1" y="362.3">0r</text>
<text x="443" y="360.7">TITLE:</text>
<text x="277.9" y="367.4">C24</text>
<text x="290.1" y="368.1">R45</text>
<text x="290.8" y="371.6">10k2</text>
<text x="379.5" y="369.6">DRAWN:</text>
<text x="417.6" y="369.6">DATED:</text>
<text x="277.9" y="373.4">DNI</text>
<text x="379.5" y="379.7">CHECKED:</text>
<text x="417.6" y="379.7">DATED:</text>
<text x="453.4" y="381">CODE:</text>
<text x="477.5" y="381">SIZE:</text>
<text x="514.4" y="381">DRAWING NO:</text>
<text x="558.8" y="381">REV:</text>
<text x="379.5" y="389.9">QUALITY CONTROL:</text>
<text x="417.6" y="389.9">DATED:</text>
<text x="379.5" y="400">RELEASED:</text>
<text x="417.6" y="400">DATED:</text>
<text x="443.2" y="403.9">SCALE:</text>
<text x="524.5" y="403.9">SHEET:</text>
<text x="536.2" y="403.9">OF</text>
</g>
<g font-size="2">
<text x="412.1" y="64.7">B</text>
<text x="257.2" y="67.2">B</text>
<text x="257.2" y="69.8">A</text>
<text x="412.1" y="67.2">A</text>
<text x="414.7" y="89.1">B</text>
<text x="414.7" y="86.5">A</text>
<text x="358.8" y="128.2">B</text>
<text x="358.8" y="130.7">A</text>
<text x="300.4" y="146">B</text>
<text x="300.4" y="148.5">A</text>
</g>
</svg>
